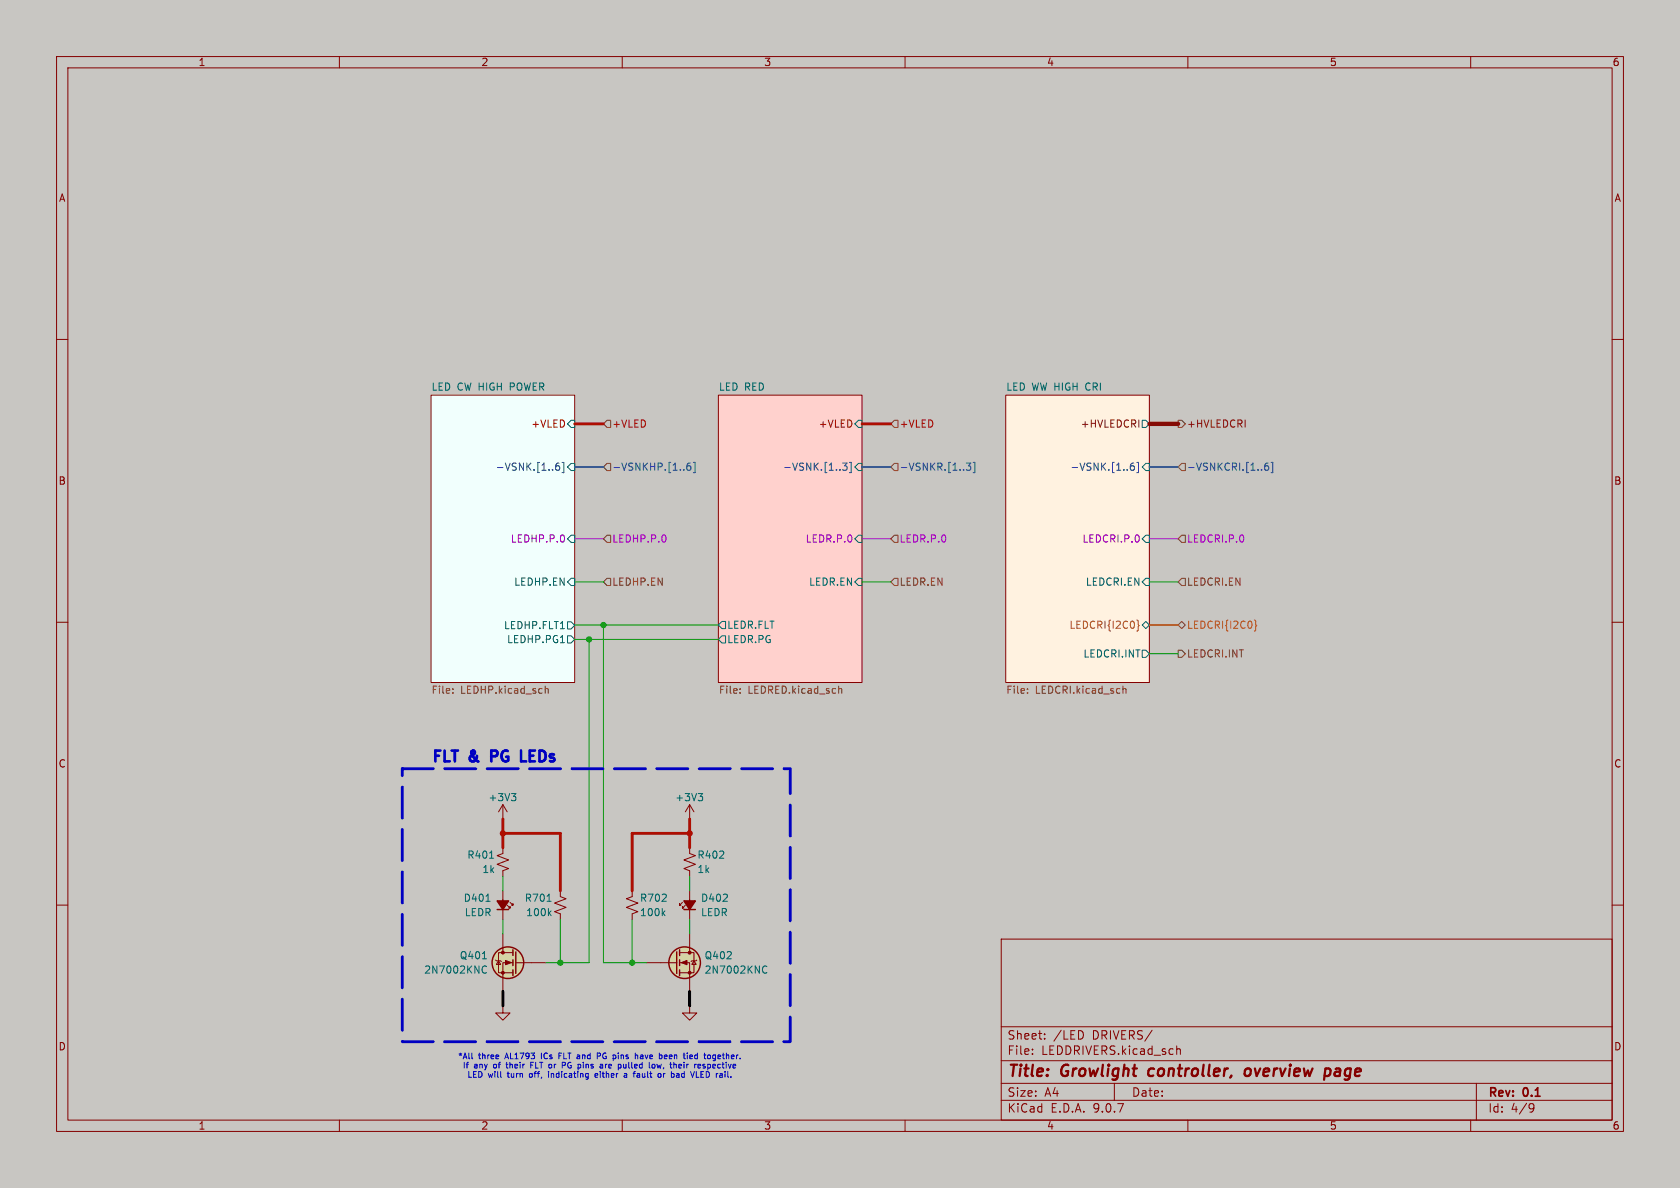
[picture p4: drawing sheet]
<svg xmlns="http://www.w3.org/2000/svg" width="297mm" height="210mm" viewBox="0 0 297 210" stroke-linecap="round" stroke-linejoin="round" font-family="sans-serif">
<path d="M0 0h297v210h-297z" fill="#c8c6c2" stroke="#c8c6c2" stroke-width=".18"/>
<g fill="none" stroke="#840000" stroke-width=".18">
<path d="M10 10h277v190h-277zM12 12h273v186h-273zM60 10v2M110 10v2M160 10v2M210 10v2M260 10v2M10 60h2M76.2 69.9h25.4v50.8h-25.4zM127 69.9h25.4v50.8h-25.4zM177.8 69.9h25.4v50.8h-25.4zM285 60h2"/>
<path d="M10 110h2M285 110h2M88.9 149.9v1l-1 .4 2 .7-2 .8 2 .7-1 .4v1M88.9 144.8h.1M88.9 142.2v2.6M88.9 157.5v5.1M88.9 142.2l.8 1.3M88.9 142.2l-.8 1.3M90.2 159.5l.5 .5v-.2v.2h-.3M99.1 157.5v1l1 .4-2.1 .7 2.1 .8-2.1 .8 1.1 .3v1.1M111.8 157.5v1l-1.1 .4 2.1 .7-2.1 .8 2.1 .8-1 .3v1.1M120.6 159.5l-.5 .5v-.2v.2h.3"/>
<path d="M121.9 144.8h.1M121.9 149.9v1l1 .4-2 .7 2 .8-2 .7 1 .4v1M121.9 142.2l-.7 1.3M121.9 142.2l.8 1.3M121.9 142.2v2.6M121.9 157.5v5.1M10 160h2M87.6 169.7l.2 .2h.7l.1 .1M88.1 169.9l.4 .6h-.7zM88.9 177.8v1.3h1.3l-1.3 1.2-1.3-1.2h1.3M88.9 177.8h.1M88.9 165.1v3.3"/>
<path d="M89.7 160l.5 .5v-.2v.2h-.3M90.7 168.4h-2.6v3.6h2.6M90.7 170.2h-1.8v5.1M91.2 170.2h5.3M114.3 170.2h5.3M120.1 168.4h2.6v3.6h-2.6M120.1 170.2h1.8v5.1M121.2 160l-.6 .5v-.2v.2h.3M121.9 177.8v1.3h-1.3l1.3 1.2 1.3-1.2h-1.3M121.9 177.8h.1M121.9 165.1v3.3M122.7 169.9l.4 .6h-.8z"/>
<path d="M123.2 169.7l-.1 .2h-.8l-.1 .1M177 166h108v32h-108zM285 160h2M60 198v2M110 198v2M160 198v2M177 194.5h108M177 191.5h108M177 187.5h108M177 181.5h108M182.5 186.3v.1M182.5 185.5v.1"/>
<path d="M184.7 183.6v.1M184.7 182.8v.1M191.5 182.6v.7M197 191.5v3M208 184.9v1.5M208 185.5l.2-.1 .4 .1 .1 .9M210 198v2M260 198v2M261 191.5v6.5M270.6 195.1l.5 .1a.99 .99 0 0 1-.4 1.4h-.2M271.2 195.7l-.3 .3h-.3"/>
</g>
<path d="M203.2 189.1l-.2 .7 .3 .4M221.1 189.1a.57 .57 0 0 0-1 .2v.7a.57 .57 0 0 0 1-.2M234.9 188.9l.3 .4v.5l-.5 .4" fill="none" stroke="#840000" stroke-width=".4"/>
<path d="M76.2 69.9h25.4v50.8h-25.4z" fill="#f1fffd" stroke="#f1fffd" stroke-width=".18"/>
<path d="M127 69.9h25.4v50.8h-25.4z" fill="#ffd1cd" stroke="#ffd1cd" stroke-width=".18"/>
<path d="M177.8 69.9h25.4v50.8h-25.4z" fill="#fff2e0" stroke="#fff2e0" stroke-width=".18"/>
<g fill="none" stroke="#006464" stroke-width=".18">
<path d="M101 74.3h.6v1.3h-.6l-.7-.7zM151.8 74.3h.6v1.3h-.6l-.7-.7zM201.9 74.3h.7l.6 .6-.6 .7h-.7zM100.3 82.6l.7-.7h.6v1.3h-.6zM100.3 95.3l.7-.7h.6v1.3h-.6zM151.8 81.9h.6v1.3h-.6l-.7-.6zM151.8 94.6h.6v1.3h-.6l-.7-.6zM202.6 81.9h.6v1.3h-.6l-.7-.6zM202.6 94.6h.6v1.3h-.6l-.7-.6zM99.1 111.1h.7M99.1 113.6h.7M100.3 109.9h.7l.6 .7-.6 .6h-.7z"/>
<path d="M100.3 112.4h.7l.6 .6-.6 .7h-.7zM101 102.2h.6v1.3h-.6l-.7-.6zM127.6 109.9h.7v1.2h-.7l-.6-.6zM127.6 112.4h.7v1.3h-.7l-.6-.7zM151.8 102.2h.6v1.3h-.6l-.7-.6zM201.9 114.9h.7l.6 .7-.6 .6h-.7zM201.9 110.5l.7-.6 .6 .6-.6 .6zM202.6 102.2h.6v1.3h-.6l-.7-.6zM85.9 159.3h.7M86.6 151.7h.7M90.4 140.3h.8l-.4 .5M91 140.8l.2 .2v.3l-.2 .2"/>
<path d="M96.7 159.3h.7M123.4 140.3h.8l-.4 .5M124 140.8l.2 .2v.3l-.2 .2M85.3 169.5h.7M85.3 171.8l.3 .2 .4-.1M86 170.9l-.4-.1-.3 .1M97.1 161.4l.3 .5M97.4 161l-.4 .5M117.2 161.4l.4 .5M117.6 161l-.5 .5M134.9 171.8l.3 .2 .4-.1M135.6 170.9l-.4-.1-.3 .1"/>
</g>
<g fill="none" stroke="#253b92" stroke-width=".18">
<path d="M98.8 81.9h-.3a.86 .86 0 0 0 0 1.2l.4-.1 .1-.4-.3-.3h-.2l-.3 .3M99.4 81.7h.3v1.9h-.3M120.9 83v.1M122 81.9h-.3a.86 .86 0 0 0 0 1.2l.4-.1 .1-.4-.3-.3h-.2l-.3 .3M122.6 81.7h.3v1.9h-.3M149 81.9h.8l-.5 .4 .4 .2v.5l-.2 .1-.5-.1M150.2 81.7h.3v1.9h-.3M170.8 81.9h.8l-.4 .4 .4 .2v.5l-.2 .1-.6-.1M172 81.7h.3v1.9h-.3M200.4 81.9h-.3a.86 .86 0 0 0 0 1.2l.4-.1 .1-.4-.3-.3h-.2l-.3 .3M201 81.7h.3v1.9h-.3M224.2 81.9h-.4a.86 .86 0 0 0 0 1.2l.4-.1 .1-.4-.2-.3-.4 .1-.1 .2"/>
<path d="M224.7 81.7h.3v1.9h-.3"/>
</g>
<path d="M99.7 94.8v.8M101.6 95.3h5.1M152.4 95.3h5.1M203.2 95.3h5.1" fill="none" stroke="#a900c2" stroke-width=".18"/>
<g fill="none" stroke="#725600" stroke-width=".18">
<path d="M107.3 74.3h.6v1.3h-.6l-.6-.7zM158.1 74.3h.6v1.3h-.6l-.6-.7zM208.3 74.3h.6l.6 .6-.6 .7h-.6zM107.3 94.6h.6v1.3h-.6l-.6-.6zM107.3 81.9h.6v1.3h-.6l-.6-.6zM157.5 82.6l.6-.7h.6v1.3h-.6zM157.5 95.3l.6-.7h.6v1.3h-.6zM208.9 81.9h.6v1.3h-.6l-.6-.6zM208.9 94.6h.6v1.3h-.6l-.6-.6zM107.3 102.2h.6v1.3h-.6l-.6-.6zM158.1 102.2h.6v1.3h-.6l-.6-.6zM208.3 114.9h.6l.6 .7-.6 .6h-.6z"/>
<path d="M208.3 110.5l.6-.6 .6 .6-.6 .6zM208.9 102.2h.6v1.3h-.6l-.6-.6zM80 122.4v.2M80 121.8v.1M96.4 121.3v1.3M96.4 121.8l.2-.1 .3 .1v.8M130.8 122.4v.2M130.8 121.8v.1M148.3 121.8l.1-.1 .4 .1v.8M148.3 121.3v1.3M181.6 122.4v.2M181.6 121.8v.1"/>
<path d="M198.5 121.8l.2-.1 .3 .1 .1 .8M198.5 121.3v1.3"/>
</g>
<path d="M201 109.6l.2 .2v.6l.2 .2-.2 .2v.6l-.2 .2M221.8 109.6l.2 .2v.6l.2 .2-.2 .2v.6l-.2 .2" fill="none" stroke="#c3670e" stroke-width=".18"/>
<g fill="#d4d4a2" stroke="#d4d4a2" stroke-width=".18">
<circle cx="121" cy="170.2" r="2.79"/>
<circle cx="89.8" cy="170.2" r="2.79"/>
</g>
<g fill="none" stroke="#840000" stroke-width=".25">
<path d="M87.9 160.8h2M90.7 167.9v1M90.7 169.7v1M90.7 171.5v1M91.2 168.3v3.8M119.6 168.3v3.8M120.1 167.9v1M120.1 169.7v1M120.1 171.5v1M120.9 160.8h2"/>
<circle cx="89.8" cy="170.2" r="2.79"/>
<circle cx="121" cy="170.2" r="2.79"/>
</g>
<g fill="#840000" stroke="#840000" stroke-width=".18">
<path d="M120.4 170.2l1.1-.4v.7z"/>
<path d="M89.4 169.8l1 .4-1 .3z"/>
<circle cx="121.9" cy="168.4" r=".25"/>
<circle cx="121.9" cy="172" r=".25"/>
<circle cx="88.9" cy="168.4" r=".25"/>
<circle cx="88.9" cy="172" r=".25"/>
</g>
<g fill="#840000" stroke="#840000" stroke-width=".25">
<path d="M120.9 159.3h2l-1 1.5z"/>
<path d="M87.9 159.3h2l-1 1.5z"/>
</g>
<path d="M101.6 82.6h5.1M152.4 82.6h5.1M203.2 82.6h5.1" fill="none" stroke="#253b92" stroke-width=".3"/>
<path d="M203.2 110.5h5.1" fill="none" stroke="#c3670e" stroke-width=".3"/>
<g fill="none" stroke="#009600" stroke-width=".18">
<path d="M101.6 110.5h25.4M101.6 113h25.4M101.6 102.9h5.1M104.1 113v57.2h-7.6M106.7 110.5v59.7h7.6M152.4 102.9h5.1M203.2 102.9h5.1M203.2 115.6h5.1M88.9 154.9v2.6M121.9 154.9v2.6M88.9 162.6v2.5M99.1 162.6v7.6"/>
<path d="M111.8 162.6v7.6M121.9 162.6v2.5"/>
</g>
<path d="M101.6 74.9h5.1M152.4 74.9h5.1M88.9 147.3h10.2v10.2M88.9 144.8v5.1M121.9 147.3h-10.1v10.2M121.9 144.8v5.1" fill="none" stroke="#b10e00" stroke-width=".51"/>
<path d="M88.9 175.3v2.5M121.9 175.3v2.5" fill="none" stroke="#000" stroke-width=".51"/>
<path d="M203.2 74.9h5.1" fill="none" stroke="#841e00" stroke-width=".76"/>
<g fill="none" stroke="#0000c2" stroke-width=".18">
<path d="M83.4 186.2v.8l.2 .2M89.4 188.1h.4M93.8 188.3h.4M93.8 187.8v1M95.7 186.2v1M97 189.8v.6M98.8 186.6h.4M99.3 186.2h-.5v1M99.9 187.9v.4h-.5M103.1 188.1v.7M105.2 189.8v.6h.4M105.6 186.2h.4l.2 .1-.1 .3-.5 .1"/>
<path d="M105.6 189.8l.1 .2-.5 .1M107 188.1v.7M107.3 188.1l-.3 .2M109.3 186.2v.1M109.3 186.5v.7M110.2 188.7l.2 .1 .3-.1M110.4 189.8h.4v.6M110.7 188.1v.7M110.8 190l-.5 .2 .2 .2h.3M113.1 190.4h-.4M113.1 190l-.4 .1M113.2 186.5h.4"/>
<path d="M113.7 186.7l-.5 .2 .1 .3 .4-.1M115.4 188.2l.2-.1 .2 .2-.1 .5h-.3M116.1 188.1l.2 .7 .2-.5 .2 .5M116.5 189.8l.4 .2-.1 .3-.3 .1M117.3 189.8v.6M117.4 186.6l.2-.1 .3 .1v.1l-.5 .1M117.4 187l.2 .2 .3-.1M117.5 189.8l-.2 .2M118.7 189.4v1M119.7 189.8l.4 .1v.5M120 188.5l.5-.1-.1-.2-.3-.1-.1 .2 .1 .5h.3M120.1 190.4h-.4"/>
<path d="M120.1 190l-.4 .1M122 186.5h.3l.1 .2-.5 .1M122 187.1h.4M123.1 190.4h.5M123.9 189.9h.4M124.4 189.4h-.5v1h.5M124.6 188.2l-.2-.1-.1 .2v.1l.3 .1v.3h-.3M126.5 186.5h-.3l-.2 .2 .1 .4h.4M126.5 186.5v.8l-.2 .2h-.2"/>
</g>
<path d="M86.9 133.7h.7M87.6 132.7h-.7v1.9M92.1 134.6h.9M93.7 133.6h.6M94.6 132.7h-.9v1.9h.9" fill="none" stroke="#0000c2" stroke-width=".48"/>
<path d="M71.1 135.9h68.6v48.3h-68.6z" fill="none" stroke="#0000c2" stroke-width=".5" stroke-dasharray="5.5 2"/>
<g fill="#b10e00" stroke="#b10e00" stroke-width=".18">
<circle cx="121.9" cy="147.3" r=".46"/>
<circle cx="88.9" cy="147.3" r=".46"/>
</g>
<g fill="#009600" stroke="#009600" stroke-width=".18">
<circle cx="99.1" cy="170.2" r=".46"/>
<circle cx="111.8" cy="170.2" r=".46"/>
<circle cx="106.7" cy="110.5" r=".46"/>
<circle cx="104.1" cy="113" r=".46"/>
</g>
<g font-size="2.8" fill="#840000">
<text x="178" y="190.9">Title:</text>
<text x="187.7" y="190.9">Growlight</text>
<text x="203.9" y="190.9">controller,</text>
<text x="221.7" y="190.9">overview</text>
<text x="236.6" y="190.9">page</text>
</g>
<g font-size="2.7" fill="#0000c2">
<text x="76.2" y="135.4">FLT</text>
<text x="83.3" y="135.4">&amp;</text>
<text x="88.2" y="135.4">PG</text>
<text x="94.5" y="135.4">LEDs</text>
</g>
<g font-size="2.1" fill="#840000">
<text x="178" y="184">Sheet:</text>
<text x="186.2" y="184">/LED</text>
<text x="193.2" y="184">DRIVERS/</text>
<text x="178" y="186.7">File:</text>
<text x="184.1" y="186.7">LEDDRIVERS.kicad_sch</text>
<text x="178" y="196.9">KiCad</text>
<text x="178" y="194.1">Size:</text>
<text x="184.7" y="194.1">A4</text>
<text x="185.7" y="196.9">E.D.A.</text>
<text x="193.3" y="196.9">9.0.7</text>
<text x="200" y="194.1">Date:</text>
<text x="263" y="194.3">Rev:</text>
<text x="263" y="196.9">Id:</text>
<text x="267.1" y="196.9">4/9</text>
<text x="269.4" y="194.3">0.1</text>
</g>
<g font-size="1.8" fill="#840000">
<text x="35" y="11.9">1</text>
<text x="85" y="11.9">2</text>
<text x="135" y="11.9">3</text>
<text x="185" y="11.9">4</text>
<text x="235" y="11.9">5</text>
<text x="285" y="11.9">6</text>
<text x="10.3" y="35.9">A</text>
<text x="285.3" y="35.9">A</text>
<text x="10.3" y="85.9">B</text>
<text x="285.3" y="85.9">B</text>
<text x="10.3" y="135.9">C</text>
<text x="285.3" y="135.9">C</text>
<text x="10.3" y="185.9">D</text>
<text x="285.3" y="185.9">D</text>
<text x="35" y="199.9">1</text>
<text x="85" y="199.9">2</text>
<text x="135" y="199.9">3</text>
<text x="185" y="199.9">4</text>
<text x="235" y="199.9">5</text>
<text x="285" y="199.9">6</text>
</g>
<g font-size="1.8" fill="#006464">
<text x="76.2" y="69.1">LED CW HIGH</text>
<text x="90.4" y="69.1">POWER</text>
<text x="127" y="69.1">LED RED</text>
<text x="177.8" y="69.1">LED WW HIGH</text>
<text x="192.2" y="69.1">CRI</text>
<text x="90.8" y="103.7">LEDHP.EN</text>
<text x="142.9" y="103.7">LEDR.EN</text>
<text x="191.9" y="103.7">LEDCRI.EN</text>
<text x="89" y="111.4">LEDHP.FLT1</text>
<text x="89.5" y="113.9">LEDHP.PG1</text>
<text x="128.5" y="111.4">LEDR.FLT</text>
<text x="128.5" y="113.9">LEDR.PG</text>
<text x="191.4" y="116.4">LEDCRI.INT</text>
<text x="86.3" y="141.8">+3V3</text>
<text x="119.3" y="141.8">+3V3</text>
<text x="82.5" y="152">R401</text>
<text x="85.2" y="154.5">1k</text>
<text x="123.2" y="152">R402</text>
<text x="123.2" y="154.5">1k</text>
<text x="81.9" y="159.6">D401</text>
<text x="92.7" y="159.6">R701</text>
<text x="113" y="159.6">R702</text>
<text x="123.8" y="159.6">D402</text>
<text x="82.1" y="162.2">LEDR</text>
<text x="92.9" y="162.2">100k</text>
<text x="113" y="162.2">100k</text>
<text x="123.8" y="162.2">LEDR</text>
<text x="74.9" y="172.3">2N7002KNC</text>
<text x="81.2" y="169.8">Q401</text>
<text x="124.5" y="172.3">2N7002KNC</text>
<text x="124.5" y="169.8">Q402</text>
</g>
<g font-size="1.8" fill="#b10e00">
<text x="93.8" y="75.8">+VLED</text>
<text x="108.1" y="75.8">+VLED</text>
<text x="144.6" y="75.8">+VLED</text>
<text x="158.9" y="75.8">+VLED</text>
</g>
<g font-size="1.8" fill="#841e00">
<text x="191" y="75.8">+HVLEDCRI</text>
<text x="209.7" y="75.8">+HVLEDCRI</text>
</g>
<g font-size="1.8" fill="#253b92">
<text x="87.5" y="83.4">-VSNK.[1..6]</text>
<text x="108.1" y="83.4">-VSNKHP.[1..6]</text>
<text x="138.3" y="83.4">-VSNK.[1..3]</text>
<text x="158.9" y="83.4">-VSNKR.[1..3]</text>
<text x="189.1" y="83.4">-VSNK.[1..6]</text>
<text x="209.7" y="83.4">-VSNKCRI.[1..6]</text>
</g>
<g font-size="1.8" fill="#a900c2">
<text x="90.2" y="96.1">LEDHP.P.0</text>
<text x="108.1" y="96.1">LEDHP.P.0</text>
<text x="142.3" y="96.1">LEDR.P.0</text>
<text x="158.9" y="96.1">LEDR.P.0</text>
<text x="191.3" y="96.1">LEDCRI.P.0</text>
<text x="209.7" y="96.1">LEDCRI.P.0</text>
</g>
<g font-size="1.8" fill="#725600">
<text x="108.1" y="103.7">LEDHP.EN</text>
<text x="158.9" y="103.7">LEDR.EN</text>
<text x="209.7" y="103.7">LEDCRI.EN</text>
<text x="209.7" y="116.4">LEDCRI.INT</text>
<text x="76.2" y="123">File:</text>
<text x="81.4" y="123">LEDHP.kicad_sch</text>
<text x="127" y="123">File:</text>
<text x="132.2" y="123">LEDRED.kicad_sch</text>
<text x="177.8" y="123">File:</text>
<text x="183" y="123">LEDCRI.kicad_sch</text>
</g>
<g font-size="1.8" fill="#c3670e">
<text x="189" y="111.4">LEDCRI{I2C0}</text>
<text x="209.7" y="111.4">LEDCRI{I2C0}</text>
</g>
<g font-size="1.4" fill="#0000c2">
<text x="80.9" y="187.4">*All</text>
<text x="81.7" y="189.1">If</text>
<text x="82.5" y="190.7">LED</text>
<text x="83.8" y="189.1">any</text>
<text x="84.6" y="187.4">three</text>
<text x="86.3" y="190.7">will</text>
<text x="87.4" y="189.1">of</text>
<text x="89.5" y="187.4">AL1793</text>
<text x="90" y="190.7">turn</text>
<text x="90" y="189.1">their</text>
<text x="94" y="190.7">off,</text>
<text x="94.5" y="189.1">FLT or</text>
<text x="96.1" y="187.4">ICs</text>
<text x="97.6" y="190.7">indicating</text>
<text x="99.5" y="187.4">FLT and</text>
<text x="100.5" y="189.1">PG</text>
<text x="103.6" y="189.1">pins</text>
<text x="106.1" y="190.7">either</text>
<text x="106.7" y="187.4">PG</text>
<text x="107.8" y="189.1">are</text>
<text x="109.8" y="187.4">pins</text>
<text x="111.2" y="189.1">pulled</text>
<text x="111.5" y="190.7">a</text>
<text x="113.5" y="190.7">fault</text>
<text x="114" y="187.4">have</text>
<text x="116.9" y="189.1">low,</text>
<text x="118" y="190.7">or</text>
<text x="118.5" y="187.4">been</text>
<text x="120.6" y="190.7">bad</text>
<text x="121" y="189.1">their</text>
<text x="123.1" y="187.4">tied</text>
<text x="124.4" y="190.7">VLED rail.</text>
<text x="125.5" y="189.1">respective</text>
<text x="127" y="187.4">together.</text>
</g>
</svg>
